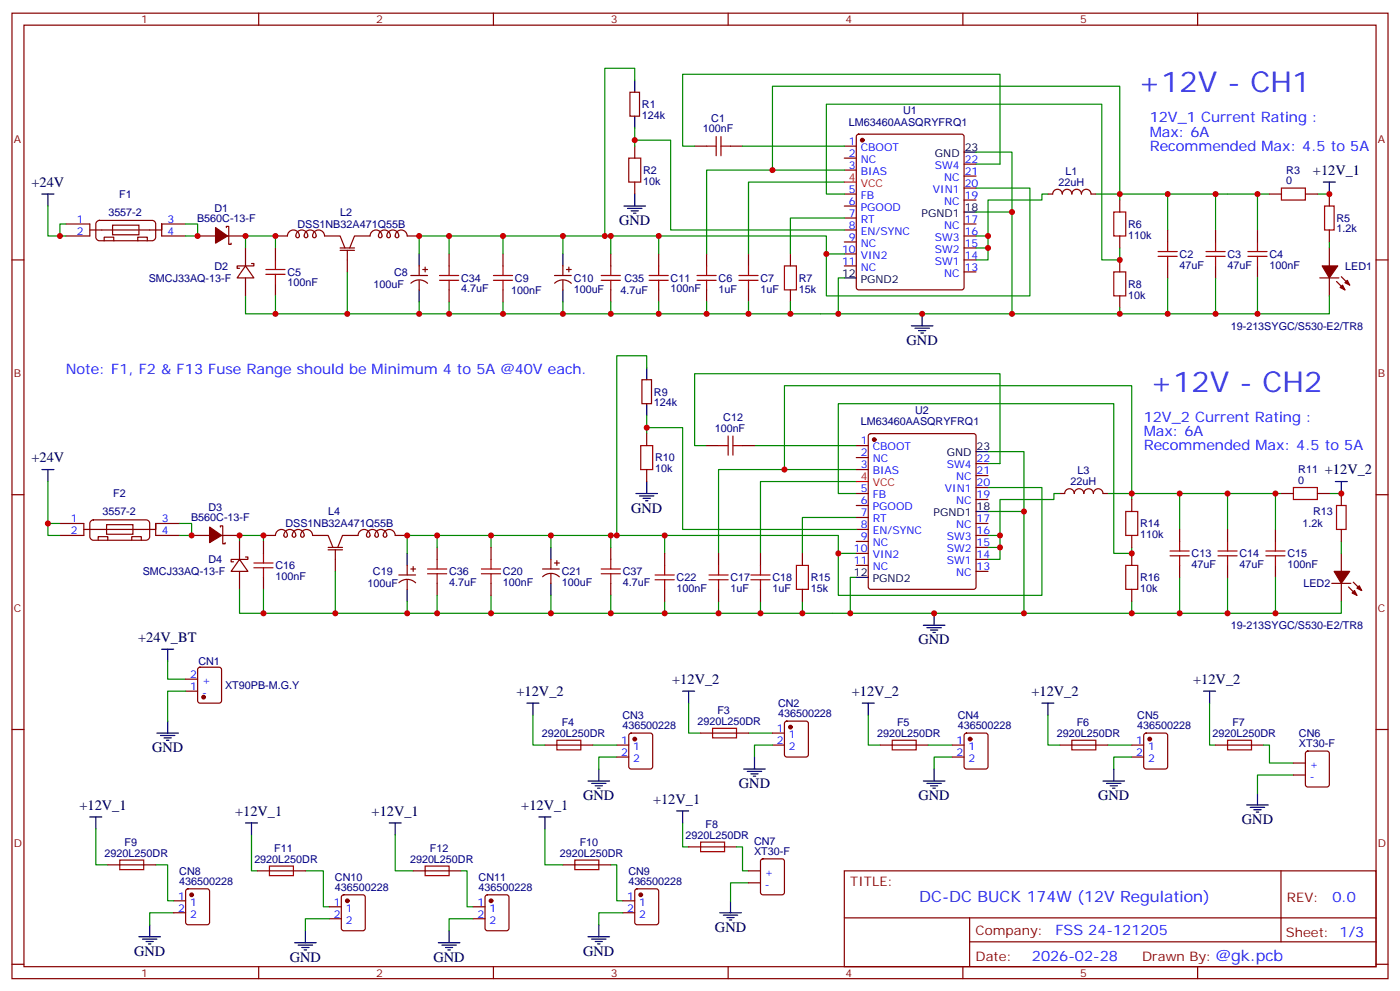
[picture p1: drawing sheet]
<svg xmlns="http://www.w3.org/2000/svg" width="412mm" height="292mm" viewBox="0 0 412 292" stroke-linecap="round" stroke-linejoin="round" font-family="sans-serif">
<g fill="none" stroke="#870000" stroke-width=".35">
<path d="M3.5 3.9h405.4v284.3h-405.4zM7.1 7.4h398.2v277.3h-398.2zM76.2 3.9v3.5M145.3 3.9v3.5M214.5 3.9v3.5M283.6 3.9v3.5M352.8 3.9v3.5M185.6 27.2h2.8v7h-2.8zM252.5 39.7l.4-.2h30.4l.5 .2 .2 .5v44.5l-.2 .5-.5 .2h-30.4l-.5-.3-.2-.4v-44.5zM187 43v3.6M187 53.6v3.6M204.6 43h3.5"/>
<path d="M215.2 43h3.5M248.7 43h3.5M248.7 46.6h3.5M248.7 50.1h3.5M248.7 57.2h3.5M284 58.9h3.5M284 55.4h3.5M284 51.9h3.5M284 48.3h3.5M308.7 57.2l1.4-.1a1.41 1.41 0 0 1 1.4-1.4 1.41 1.41 0 0 1 1.4 1.5 1.41 1.41 0 0 1 1.4-1.5 1.41 1.41 0 0 1 1.4 1.5 1.41 1.41 0 0 1 1.4-1.5 1.41 1.41 0 0 1 1.5 1.5 1.41 1.41 0 0 1 1.4-1.5 1.41 1.41 0 0 1 1.4 1.5h1.4M329.8 58.9v3.5M373.9 57.2h3.6"/>
<path d="M384.5 57.2h3.6M391.6 57.2v3.5M3.5 76.6h3.6M19.4 66h7.1v3.5h-7.1M26.5 67.7h21.1v-1.7v3.5h7.1M28.5 65.3l.8-.4 15.8 .1 .6 .3 .2 .7-.1 4.2-.4 .5-.6 .2-15.9-.1-.5-.4-.2-.5v-3.9zM30.7 70.9v-1h2.8v1M33.2 66.3h7.7v2.8h-7.7zM40.6 70.9v-1h2.8v1M47.6 66h7.1M58.2 69.5h5.3M66.7 67v-.3h.7v5.3h.7v-.4"/>
<path d="M67 69.5h5.3M72.3 78.3l2.5 3.5h-5zM72.3 73v5.3M74.1 77.6h.7v.7h-5v.7h.8M81.1 69.5h3.6a1.74 1.74 0 0 1 1.8-1.8 1.74 1.74 0 0 1 1.6 2.1 .53 .53 0 0 1-.6 .2 .53 .53 0 0 1-.4-.5 1.74 1.74 0 0 1 1.9-1.8 1.74 1.74 0 0 1 1.6 2.1 .53 .53 0 0 1-.6 .2 .53 .53 0 0 1-.4-.5 1.74 1.74 0 0 1 1.9-1.8 1.74 1.74 0 0 1 1.6 2.1 .53 .53 0 0 1-.6 .2 .53 .53 0 0 1-.4-.5 1.76 1.76 0 0 1 1.7-1.8 1.76 1.76 0 0 1 1.8 1.8h4.6l1.4 3.5M81.1 73v3.6M100.2 73h4.2M100.2 73.7h4.2M102.3 73.7v6.4M123.5 69.5h-3.6a1.74 1.74 0 0 0-1.8-1.8 1.74 1.74 0 0 0-1.6 2.1 .53 .53 0 0 0 .6 .2 .53 .53 0 0 0 .4-.5 1.74 1.74 0 0 0-1.9-1.8 1.74 1.74 0 0 0-1.6 2.1 .53 .53 0 0 0 .6 .2 .53 .53 0 0 0 .4-.5 1.74 1.74 0 0 0-1.9-1.8 1.74 1.74 0 0 0-1.6 2.1 .53 .53 0 0 0 .6 .2 .53 .53 0 0 0 .4-.5 1.76 1.76 0 0 0-1.7-1.8 1.76 1.76 0 0 0-1.8 1.8h-4.6l-1.4 3.5M123.5 78.3v2.8M124.5 79.4h1.4"/>
<path d="M125.2 78.7v1.4M132.3 74.8v3.5M148.2 74.8v3.5M165.8 78.3v2.8M166.9 79.4h1.4M167.6 78.7v1.4M179.9 74.8v3.5M194 74.8v3.5M208.1 74.8v3.5M220.5 74.8v3.5M232.8 74.8v3.5M248.7 60.7h3.5"/>
<path d="M248.7 64.2h3.5M248.7 67.7h3.5M248.7 71.3h3.5M248.7 74.8h3.5M248.7 78.3h3.5M284 76.6h3.5M284 73h3.5M284 69.5h3.5M284 66h3.5M329.8 69.5v3.5M329.8 76.6v3.5M344 67.7v3.6"/>
<path d="M344 78.3v3.5M358.1 67.7v3.6M358.1 78.3v3.5M370.4 67.7v3.6M370.4 78.3v3.5M391.6 67.7v3.6M391.6 73v5.3M405.3 76.6h3.6M72.3 81.8v5.3M81.1 83.6v3.5M121 81.1h4.9M121 83.4a3.5 3.5 0 0 1 5 0"/>
<path d="M123.5 82.6v2.8M132.3 85.4v3.5M148.2 85.4v3.5M163.3 81.1h5M163.4 83.4a3.5 3.5 0 0 1 4.9 0M165.8 82.6v2.8M179.9 85.4v3.5M194 85.4v3.5M208.1 85.4v3.5M220.5 85.4v3.5M232.8 85.4v3.5M284 80.1h3.5"/>
<path d="M329.8 87.1v3.6M388.8 81.8h5.6M391.6 81.8v5.3M393.7 82.9l2.5 2.5M395.1 81.5l2.5 2.5M189.1 111.8h2.8v7.1h-2.8zM190.5 127.7v3.5M190.5 138.3v3.5M208.1 131.2h3.6M218.7 131.2h3.5M252.2 131.2h3.6M252.2 134.8h3.6"/>
<path d="M252.2 138.3h3.6M256 127.9l.5-.2h30.3l.5 .2 .2 .5v44.5l-.2 .5-.5 .2h-30.3l-.5-.3-.2-.4v-44.5zM287.5 136.5h3.5M3.5 145.7h3.6M17.6 154.2h7.1v3.5h-7.1M24.7 155.9h21.2v-1.7v3.5h7M26.7 153.5l.8-.4 15.9 .1 .5 .3 .2 .7-.1 4.2-.4 .5-.6 .2-15.8-.1-.5-.4-.2-.6v-3.8zM28.9 159.1v-1.1h2.8v1.1M31.4 154.5h7.8v2.8h-7.8zM38.8 159.1v-1.1h2.8v1.1M45.9 154.2h7M56.4 157.7h5.3"/>
<path d="M64.9 155.2v-.3h.7v5.3h.7v-.4M65.3 157.7h5.3M70.6 159.5v5.2M77.6 157.7h3.5a1.74 1.74 0 0 1 1.9-1.8 1.74 1.74 0 0 1 1.6 2.1 .53 .53 0 0 1-.6 .2 .53 .53 0 0 1-.4-.5 1.74 1.74 0 0 1 1.9-1.8 1.74 1.74 0 0 1 1.6 2.1 .53 .53 0 0 1-.6 .2 .53 .53 0 0 1-.4-.5 1.74 1.74 0 0 1 1.9-1.8 1.74 1.74 0 0 1 1.5 2.1 .53 .53 0 0 1-.6 .2 .53 .53 0 0 1-.4-.5 1.76 1.76 0 0 1 1.8-1.8 1.76 1.76 0 0 1 1.8 1.8h4.6l1.4 3.5M77.6 159.5v3.5M119.9 157.7h-3.5a1.74 1.74 0 0 0-1.9-1.8 1.74 1.74 0 0 0-1.5 2.1 .53 .53 0 0 0 .6 .2 .53 .53 0 0 0 .3-.5 1.74 1.74 0 0 0-1.8-1.8 1.74 1.74 0 0 0-1.6 2.1 .53 .53 0 0 0 .6 .2 .53 .53 0 0 0 .4-.5 1.74 1.74 0 0 0-1.9-1.8 1.74 1.74 0 0 0-1.6 2.1 .53 .53 0 0 0 .6 .2 .53 .53 0 0 0 .4-.5 1.76 1.76 0 0 0-1.8-1.8 1.76 1.76 0 0 0-1.7 1.8h-4.6l-1.4 3.5M252.2 145.3h3.6M252.2 148.9h3.6M252.2 152.4h3.6M252.2 155.9h3.6M252.2 159.5h3.6M287.5 157.7h3.5"/>
<path d="M287.5 154.2h3.5M287.5 147.1h3.5M287.5 143.6h3.5M287.5 140.1h3.5M312.2 145.3h1.4a1.41 1.41 0 0 1 1.4-1.4 1.41 1.41 0 0 1 1.4 1.5 1.41 1.41 0 0 1 1.5-1.5 1.41 1.41 0 0 1 1.4 1.5 1.41 1.41 0 0 1 1.4-1.5 1.41 1.41 0 0 1 1.4 1.5 1.41 1.41 0 0 1 1.4-1.5 1.41 1.41 0 0 1 1.4 1.5l1.4-.1M333.4 147.1v3.5M333.4 157.7v3.5M347.5 155.9v3.6M361.6 155.9v3.6M375.7 155.9v3.6M377.5 145.3h3.5M388.1 145.3h3.5"/>
<path d="M395.1 145.3v3.6M395.1 155.9v3.6M405.3 145.7h3.6M70.6 164.7l2.4 3.6h-4.9zM70.6 168.3v5.3M72.3 164h.7v.7h-4.9v.8h.7M77.6 170v3.6M96.7 161.2h4.2M96.7 161.9h4.2M98.8 161.9v6.4M117.5 169.3h4.9M117.5 171.6a3.5 3.5 0 0 1 4.9 0"/>
<path d="M119.9 166.5v2.8M119.9 170.7v2.9M121 167.6h1.4M121.7 166.9v1.4M128.8 161.2v3.5M128.8 171.8v3.5M144.6 161.2v3.5M144.6 171.8v3.5M159.8 167.6h4.9M159.8 169.8a3.5 3.5 0 0 1 5 .1M162.3 164.7v2.9M162.3 169v2.8"/>
<path d="M163.3 165.8h1.4M164 165.1v1.4M179.9 161.2v3.5M179.9 171.8v3.5M195.8 163v3.5M195.8 173.6v3.5M211.7 163v3.5M211.7 173.6v3.5M224 163v3.5M224 173.6v3.5M236.4 163v3.5M236.4 173.6v3.5"/>
<path d="M252.2 163h3.6M252.2 166.5h3.6M287.5 168.3h3.5M287.5 164.7h3.5M287.5 161.2h3.5M333.4 163v3.5M333.4 173.6v3.5M347.5 166.5v3.5M361.6 166.5v3.5M375.7 166.5v3.5M392.3 171.8h5.6M395.1 163v5.3"/>
<path d="M395.1 171.8v5.3M397.2 172.9l2.5 2.4M398.6 171.4l2.5 2.5M58.4 196.7l.5-.2h5.7l.6 .4 .1 9.5-.5 .6-5.9 .1-.6-.5-.1-9.4zM3.5 214.8h3.6M54.7 203.6h3.5M54.7 200h3.5M160.5 219.4h14.1M181.7 219.4h3.5M185.4 216.1l.5-.2h5.7l.6 .4 .1 9.5-.5 .6-5.9 .1-.6-.5-.1-9.4zM206.4 215.9h14.1M227.5 219.4h3.6"/>
<path d="M227.5 215.9h3.6M231.3 212.6l.5-.2h5.6l.7 .4v9.4l-.4 .7-5.9 .1-.7-.5v-9.4zM259.3 219.4h14.1M280.5 219.4h3.5M284.2 216.1l.5-.2h5.6l.7 .4v9.5l-.4 .6-5.9 .1-.7-.5v-9.4zM312.2 219.4h14.1M333.4 219.4h3.5M337.1 216.1l.5-.2h5.7l.6 .4 .1 9.5-.5 .6-5.9 .1-.6-.5-.1-9.4zM358.1 219.4h14.1M405.3 214.8h3.6M181.7 223h3.5M280.5 223h3.5"/>
<path d="M333.4 223h3.5M381 224.7h3.5M381 228.2h3.5M384.8 221.4l.4-.2h5.7l.6 .4 .1 9.5-.5 .6-5.9 .1-.6-.5-.1-9.4zM31.7 254.7h14.2M75.8 256.5h14.2M121.7 256.5h14.1M165.8 254.7h14.1M202.8 249.4h14.2M220.5 256.5h3.5M220.5 260h3.5M224.2 253.1l.5-.2h5.7l.6 .5 .1 9.4-.5 .7h-5.9l-.6-.4-.1-9.5z"/>
<path d="M248.7 256.5h156.6v28.2h-156.6zM377.3 256.5v20.9M51.2 265.3h3.5M51.2 268.8h3.5M54.9 262l.5-.2h5.6l.7 .4v9.4l-.4 .7h-5.9l-.7-.4v-9.4zM97 267.1h3.5M97 270.6h3.5M100.8 263.7l.4-.2h5.7l.6 .5 .1 9.4-.5 .7h-5.9l-.6-.5-.1-9.4zM139.3 267.1h3.6M139.3 270.6h3.6M143.1 263.7l.5-.2h5.6l.7 .5v9.4l-.4 .7h-5.9l-.7-.5v-9.4zM183.4 265.3h3.6"/>
<path d="M183.4 268.8h3.6M187.2 262l.5-.2h5.6l.7 .4v9.4l-.4 .7h-5.9l-.7-.4v-9.4zM248.7 270.3h156.5M285.6 277.4h119.6M285.6 270.3v14.1M3.5 284h3.6M76.2 284.7v3.5M145.3 284.7v3.5M214.5 284.7v3.5M283.6 284.7v3.5M352.8 284.7v3.5M405.3 284h3.6"/>
</g>
<g fill="#870000" stroke="#870000" stroke-width=".35">
<path d="M63.5 67l3.5 2.5-3.5 2.1z"/>
<path d="M61.7 155.2l3.6 2.5-3.6 2.1z"/>
<path d="M395.5 84l.7 1.4-1.4-.7z"/>
<path d="M396.2 83.3l.7-.7 .7 1.4z"/>
<path d="M389.5 78.3h4.6l-2.5 3.5z"/>
<path d="M398.3 174.6l.7-.7 .7 1.4z"/>
<path d="M399.7 173.2l.7-.7 .7 1.4z"/>
<path d="M393 168.3h4.6l-2.5 3.5z"/>
<circle cx="254" cy="41.3" r=".53"/>
<circle cx="257.5" cy="129.5" r=".53"/>
<circle cx="56.4" cy="263.5" r=".53"/>
<circle cx="187" cy="217.7" r=".53"/>
<circle cx="102.3" cy="265.3" r=".53"/>
<circle cx="144.6" cy="265.3" r=".53"/>
<circle cx="188.7" cy="263.5" r=".53"/>
<circle cx="232.8" cy="214.1" r=".53"/>
<circle cx="285.7" cy="217.7" r=".53"/>
<circle cx="338.7" cy="217.7" r=".53"/>
<circle cx="60" cy="205.3" r=".53"/>
</g>
<path d="M248.7 53.6h3.5M252.2 141.8h3.6" fill="none" stroke="#f00" stroke-width=".35"/>
<g fill="none" stroke="#000" stroke-width=".35">
<path d="M187 23.6v3.6M187 34.2v3.5M12.3 57.2h3.6M14.1 57.2v3.5M187 57.2v3.5M284 44.8h3.5M389.8 53.6h3.5M391.6 53.6v3.6M123.5 74.8v3.5M165.8 74.8v3.5M183.8 60.7h6.3M184.9 61.4h4.2"/>
<path d="M185.9 62.1h2.1M186.6 62.8h.7M284 62.4h3.5M123.5 85.4v3.5M165.8 85.4v3.5M248.7 81.8h3.5M268.5 96h6.3M269.5 96.7h4.3M270.6 97.4h2.1M271.3 98.1h.7M271.6 92.4v3.6M190.5 108.3v3.5"/>
<path d="M190.5 118.9v3.5M12.3 138.3h3.6M14.1 138.3v3.5M287.5 133h3.5M187.3 145.3h6.4M188.4 146.1h4.2M189.4 146.8h2.2M190.1 147.5h.8M190.5 141.8v3.5M287.5 150.6h3.5M393.3 141.8h3.6M395.1 141.8v3.5"/>
<path d="M119.9 163v3.5M119.9 173.6v3.5M162.3 161.2v3.5M162.3 171.8v3.5M252.2 170h3.6M47.6 191.2h3.6M49.4 191.2v3.5M272 184.2h6.3M273 184.9h4.3M274.1 185.6h2.1M274.8 186.3h.7M275.2 180.6v3.6"/>
<path d="M46.2 215.9h6.4M47.3 216.6h4.2M48.3 217.3h2.1M49 218h.7M49.4 212.4v3.5M155.2 207.1h3.5M157 207.1v3.5M201.1 203.6h3.5M202.8 203.6v3.5M254 207.1h3.5M255.8 207.1v3.5M306.9 207.1h3.5"/>
<path d="M308.7 207.1v3.5M354.5 203.6h3.6M356.3 203.6v3.5M173.2 230h6.4M174.3 230.7h4.2M175.3 231.4h2.1M176 232.1h.7M176.4 226.5v3.5M199.3 238.8h3.5M201.1 238.8v3.6M219.1 226.5h6.3M220.1 227.2h4.3"/>
<path d="M221.2 227.9h2.1M221.9 228.6h.7M222.2 223v3.5M272 230h6.3M273 230.7h4.3M274.1 231.4h2.1M274.8 232.1h.7M275.2 226.5v3.5M324.9 230h6.4M326 230.7h4.2M327 231.4h2.1M327.7 232.1h.7"/>
<path d="M328.1 226.5v3.5M367.2 237.1h6.4M368.3 237.8h4.2M369.4 238.5h2.1M370.1 239.2h.7M370.4 233.5v3.6M26.5 240.6h3.5M28.2 240.6v3.5M72.3 242.4h3.5M74.1 242.4v3.5M114.7 242.4h3.5M116.4 242.4v3.5"/>
<path d="M158.7 240.6h3.6M160.5 240.6v3.5M40.9 275.9h6.4M42 276.6h4.2M43 277.3h2.2M43.7 278h.7M44.1 272.3v3.6M86.8 277.6h6.3M87.8 278.3h4.3M88.9 279h2.1M89.6 279.8h.7M90 274.1v3.5"/>
<path d="M129.1 277.6h6.4M130.2 278.3h4.2M131.2 279h2.1M131.9 279.8h.7M132.3 274.1v3.5M173.2 275.9h6.4M174.3 276.6h4.2M175.3 277.3h2.1M176 278h.7M176.4 272.3v3.6M212 268.8h6.4M213.1 269.5h4.2"/>
<path d="M214.1 270.2h2.2M214.8 270.9h.7M215.2 265.3v3.5"/>
</g>
<g fill="none" stroke="#a10000" stroke-width=".35">
<path d="M185.2 46.6h3.5v7h-3.5zM208.1 43h2.9M211 40.2v5.7M212.4 43h2.8M212.4 40.2v5.7M377.5 55.4h7v3.5h-7zM78.3 79.4h5.7M81.1 76.6v2.8M132.3 78.3v2.8M148.2 78.3v2.8M179.9 78.3v2.8M194 78.3v2.8"/>
<path d="M208.1 78.3v2.8M220.5 78.3v2.8M231.1 78.3h3.5v7.1h-3.5zM328.1 62.4h3.5v7.1h-3.5zM341.1 75.5h5.7M341.1 74.1h5.7M344 71.3v2.8M344 75.5v2.8M355.2 75.5h5.7M355.2 74.1h5.7M358.1 71.3v2.8M358.1 75.5v2.8"/>
<path d="M367.6 75.5h5.6M367.6 74.1h5.6M370.4 71.3v2.8M370.4 75.5v2.8M390.2 60.7h2.8v7h-2.8zM78.3 80.8h5.7M81.1 80.8v2.8M129.5 81.1h5.6M129.5 82.6h5.6M132.3 82.6v2.8M145.3 81.1h5.7M145.3 82.6h5.7"/>
<path d="M148.2 82.6v2.8M177.1 81.1h5.6M177.1 82.6h5.6M179.9 82.6v2.8M191.2 81.1h5.6M191.2 82.6h5.6M194 82.6v2.8M205.3 81.1h5.7M205.3 82.6h5.7M208.1 82.6v2.8M217.7 81.1h5.6M217.7 82.6h5.6"/>
<path d="M220.5 82.6v2.8M328.1 80.1h3.5v7h-3.5zM188.7 131.2h3.6v7.1h-3.6zM211.7 131.2h2.8M214.5 128.4v5.7M215.9 131.2h2.8M215.9 128.4v5.7M331.6 150.6h3.5v7.1h-3.5zM347.5 159.5v2.8M361.6 159.5v2.8M375.7 159.5v2.8M381 143.6h7.1v3.5h-7.1z"/>
<path d="M393.7 148.9h2.8v7h-2.8zM74.8 167.2h5.6M74.8 165.8h5.6M77.6 163v2.8M77.6 167.2v2.8M125.9 169h5.7M125.9 167.6h5.7M128.8 164.7v2.9M128.8 169v2.8M141.8 169h5.7M141.8 167.6h5.7M144.6 164.7v2.9"/>
<path d="M144.6 169v2.8M177.1 169h5.6M177.1 167.6h5.6M179.9 164.7v2.9M179.9 169v2.8M193 170.7h5.6M193 169.3h5.6M195.8 166.5v2.8M195.8 170.7v2.9M208.8 170.7h5.7M208.8 169.3h5.7M211.7 166.5v2.8"/>
<path d="M211.7 170.7v2.9M221.2 170.7h5.6M221.2 169.3h5.6M224 166.5v2.8M224 170.7v2.9M234.6 166.5h3.5v7.1h-3.5zM331.6 166.5h3.5v7.1h-3.5zM344.7 163.7h5.6M344.7 162.3h5.6M347.5 163.7v2.8M358.8 163.7h5.6M358.8 162.3h5.6"/>
<path d="M361.6 163.7v2.8M372.9 163.7h5.6M372.9 162.3h5.6M375.7 163.7v2.8M164 218h7.1v2.8h-7.1zM209.9 214.5h7.1v2.8h-7.1zM262.8 218h7.1v2.8h-7.1zM315.7 218h7.1v2.8h-7.1zM361.6 218h7.1v2.8h-7.1zM35.3 253.3h7v2.8h-7zM79.4 255.1h7v2.8h-7zM125.2 255.1h7.1v2.8h-7.1z"/>
<path d="M169.3 253.3h7.1v2.8h-7.1zM206.4 248h7v2.8h-7z"/>
</g>
<g fill="none" stroke="#008700" stroke-width=".35">
<path d="M187 23.6v-3.5h-8.8v49.4M187 37.7v5.3M187 41.3h10.6v26.4h51.1M204.6 43h-3.5v-21.1h93.5v26.4h-7.1M218.7 43h30M227.5 50.1h-19.4v24.7M248.7 53.6h-28.2v21.2M248.7 50.1h-21.2v-24.7h102.3v31.8h-7M248.7 57.2h-5.3v-26.5h81.2v45.9h5.2v-3.6M287.5 44.8h10.6v17.6M287.5 55.4h15.9v31.7h-60v-12.3M308.7 57.2h-1.8v1.7h-15.9v10.6"/>
<path d="M344 57.2h-14.2v1.7M358.1 57.2v10.5M370.4 57.2h3.5M388.1 57.2h3.5M14.1 60.7v8.8h5.3M19.4 66h-1.8v3.5M54.7 66h3.5v3.5h-3.5M72.3 73v-3.5h8.8v3.5M132.3 69.5v5.3M148.2 69.5h-24.7v5.3M165.8 69.5h-17.6v5.3M179.9 69.5v5.3"/>
<path d="M194 74.8v-5.3h49.4v5.3h5.3M194 69.5h-28.2v5.3M248.7 64.2h-15.9v10.6M287.5 62.4h10.6v30h-65.3v-3.5M287.5 73h3.5v3.6h-3.5M287.5 69.5h3.5v3.5M344 67.7v-10.5h26.4v10.5M391.6 71.3v1.7M72.3 87.1v5.3h51.2M81.1 87.1v5.3M102.3 80.1v12.3M123.5 88.9v3.5h24.7"/>
<path d="M132.3 88.9v3.5M148.2 88.9v3.5h17.6M165.8 88.9v3.5h28.2M179.9 88.9v3.5M194 88.9v3.5h14.1M208.1 88.9v3.5h24.7M220.5 88.9v3.5M248.7 81.8h-1.8v10.6M329.8 90.7v1.7h-31.7M329.8 92.4h14.2M344 81.8v10.6h14.1M358.1 81.8v10.6h33.5v-5.3"/>
<path d="M370.4 81.8v10.6M190.5 108.3v-3.5h-8.8v52.9M190.5 125.9h10.6v30h51.1M190.5 122.4v5.3M208.1 131.2h-3.5v-21.1h90v26.4h-3.6M222.2 131.2h30M231.1 138.3h-19.4v24.7M252.2 138.3h-21.1v-24.7h102.3v31.7h-7.1M291 133h10.6v17.6M14.1 141.8v15.9h3.5M14.1 154.2h3.5M52.9 154.2h3.5v3.5h-3.5"/>
<path d="M70.6 159.5v-1.8h7v1.8M128.8 157.7v3.5M144.6 157.7h-24.7v5.3M162.3 157.7h-17.7v3.5M179.9 157.7v3.5M195.8 157.7h-33.5v3.5M252.2 145.3h-5.3v-26.4h81.2v44.1h5.3v-1.8M252.2 141.8h-28.2v21.2M252.2 152.4h-15.8v10.6M291 143.6h15.9v31.7h-60v-12.3M291 150.6h10.6v30h-65.2v-3.5M291 157.7h3.6v3.5"/>
<path d="M312.2 145.3h-1.8v1.8h-15.8v10.6M347.5 155.9v-10.6h28.2v10.6M347.5 145.3h-14.1v1.8M361.6 145.3v10.6M375.7 145.3h1.8M391.6 145.3h3.5M395.1 159.5v3.5M70.6 173.6v7h49.3M77.6 173.6v7M98.8 168.3v12.3M119.9 177.1v3.5h24.7M128.8 175.3v5.3"/>
<path d="M144.6 175.3v5.3h17.7M162.3 175.3v5.3h33.5M179.9 175.3v5.3M195.8 177.1v3.5h15.9M195.8 163v-5.3h51.1v5.3h5.3M211.7 177.1v3.5h12.3M224 177.1v3.5h12.4M252.2 170h-1.7v10.6M291 161.2h3.6v3.5h-3.6M333.4 177.1v3.5h-31.8M347.5 170v10.6h14.1M361.6 170v10.6h33.5v-3.5"/>
<path d="M375.7 170v10.6M49.4 194.7v5.3h5.3M333.4 180.6h14.1M54.7 203.6h-5.3v8.8M157 210.6v8.8h3.5M174.6 219.4h7.1M202.8 207.1v8.8h3.6M220.5 215.9h7M227.5 219.4h-5.3v3.6M255.8 210.6v8.8h3.5M273.4 219.4h7.1M308.7 210.6v8.8h3.5"/>
<path d="M326.3 219.4h7.1M356.3 207.1v12.3h1.8M372.2 219.4h1.7v5.3h7.1M181.7 223h-5.3v3.5M280.5 223h-5.3v3.5M333.4 223h-5.3v3.5M381 228.2h-10.6v5.3M28.2 244.1v10.6h3.5M45.9 254.7h3.5v10.6h1.8M74.1 245.9v10.6h1.7M90 256.5h5.2v10.6h1.8M116.4 245.9v10.6h5.3"/>
<path d="M135.8 256.5h1.8v10.6h1.7M160.5 244.1v10.6h5.3M179.9 254.7h1.8v10.6h1.7M201.1 242.4v7h1.7M217 249.4h1.7v7.1h1.8M220.5 260h-5.3v5.3M51.2 268.8h-7.1v3.5M97 270.6h-7v3.5M139.3 270.6h-7v3.5M183.4 268.8h-7v3.5"/>
</g>
<g fill="#c00">
<circle cx="246.9" cy="92.4" r=".88"/>
<circle cx="298.1" cy="62.4" r=".88"/>
<circle cx="227.5" cy="50.1" r=".88"/>
<circle cx="329.8" cy="57.1" r=".88"/>
<circle cx="298.1" cy="92.4" r=".88"/>
<circle cx="165.8" cy="69.5" r=".88"/>
<circle cx="243.4" cy="74.8" r=".88"/>
<circle cx="246.9" cy="163" r=".88"/>
<circle cx="144.6" cy="180.6" r=".88"/>
<circle cx="162.3" cy="180.6" r=".88"/>
<circle cx="195.8" cy="180.6" r=".88"/>
<circle cx="211.7" cy="180.6" r=".88"/>
<circle cx="144.6" cy="157.7" r=".88"/>
<circle cx="162.3" cy="157.7" r=".88"/>
<circle cx="195.8" cy="157.7" r=".88"/>
<circle cx="333.4" cy="145.3" r=".88"/>
<circle cx="231.1" cy="138.3" r=".88"/>
<circle cx="224" cy="180.6" r=".88"/>
<circle cx="250.5" cy="180.6" r=".88"/>
<circle cx="77.6" cy="180.6" r=".88"/>
<circle cx="17.6" cy="69.5" r=".88"/>
<circle cx="56.4" cy="157.7" r=".88"/>
<circle cx="271.6" cy="92.4" r=".88"/>
<circle cx="275.2" cy="180.6" r=".88"/>
<circle cx="178.2" cy="69.5" r=".88"/>
<circle cx="187" cy="41.3" r=".88"/>
<circle cx="190.5" cy="125.9" r=".88"/>
<circle cx="181.7" cy="157.7" r=".88"/>
<circle cx="375.7" cy="180.6" r=".88"/>
<circle cx="370.4" cy="92.4" r=".88"/>
<circle cx="329.8" cy="76.6" r=".88"/>
<circle cx="344" cy="57.1" r=".88"/>
<circle cx="358.1" cy="57.1" r=".88"/>
<circle cx="329.8" cy="92.4" r=".88"/>
<circle cx="344" cy="92.4" r=".88"/>
<circle cx="358.1" cy="92.4" r=".88"/>
<circle cx="301.6" cy="150.6" r=".88"/>
<circle cx="301.6" cy="180.6" r=".88"/>
<circle cx="333.4" cy="163" r=".88"/>
<circle cx="361.6" cy="145.3" r=".88"/>
<circle cx="361.6" cy="180.6" r=".88"/>
<circle cx="347.5" cy="180.6" r=".88"/>
<circle cx="333.4" cy="180.6" r=".88"/>
<circle cx="347.5" cy="145.3" r=".88"/>
<circle cx="370.4" cy="57.1" r=".88"/>
<circle cx="375.7" cy="145.3" r=".88"/>
<circle cx="291" cy="73" r=".88"/>
<circle cx="291" cy="69.5" r=".88"/>
<circle cx="294.6" cy="161.2" r=".88"/>
<circle cx="294.6" cy="157.7" r=".88"/>
<circle cx="123.5" cy="92.4" r=".88"/>
<circle cx="119.9" cy="180.6" r=".88"/>
<circle cx="98.8" cy="180.6" r=".88"/>
<circle cx="391.6" cy="57.1" r=".88"/>
<circle cx="395.1" cy="145.3" r=".88"/>
<circle cx="102.3" cy="92.4" r=".88"/>
<circle cx="132.3" cy="69.5" r=".88"/>
<circle cx="132.3" cy="92.4" r=".88"/>
<circle cx="58.2" cy="69.5" r=".88"/>
<circle cx="81.1" cy="92.4" r=".88"/>
<circle cx="72.3" cy="69.5" r=".88"/>
<circle cx="123.5" cy="69.5" r=".88"/>
<circle cx="81.1" cy="69.5" r=".88"/>
<circle cx="179.9" cy="69.5" r=".88"/>
<circle cx="179.9" cy="92.4" r=".88"/>
<circle cx="232.8" cy="92.4" r=".88"/>
<circle cx="220.5" cy="92.4" r=".88"/>
<circle cx="208.1" cy="92.4" r=".88"/>
<circle cx="194" cy="92.4" r=".88"/>
<circle cx="194" cy="69.5" r=".88"/>
<circle cx="165.8" cy="92.4" r=".88"/>
<circle cx="148.2" cy="92.4" r=".88"/>
<circle cx="148.2" cy="69.5" r=".88"/>
<circle cx="14.1" cy="154.2" r=".88"/>
<circle cx="70.6" cy="157.7" r=".88"/>
<circle cx="119.9" cy="157.7" r=".88"/>
<circle cx="77.6" cy="157.7" r=".88"/>
<circle cx="236.4" cy="180.6" r=".88"/>
<circle cx="128.8" cy="157.7" r=".88"/>
<circle cx="128.8" cy="180.6" r=".88"/>
<circle cx="179.9" cy="157.7" r=".88"/>
<circle cx="179.9" cy="180.6" r=".88"/>
</g>
<g font-size="8.5" fill="#00f">
<text x="335.1" y="27.2">+12V - CH1</text>
<text x="338.7" y="115.4">+12V - CH2</text>
</g>
<g font-size="4.6" fill="#00f">
<text x="270.8" y="265.5">DC-DC BUCK 174W (12V Regulation)</text>
<text x="358.1" y="282.9">@gk.pcb</text>
</g>
<g font-size="4.2" fill="#00f">
<text x="338.7" y="36">12V_1 Current Rating :</text>
<text x="338.7" y="40.2">Max: 6A</text>
<text x="338.7" y="44.5">Recommended Max: 4.5 to 5A</text>
<text x="19.4" y="110.1">Note: F1, F2 &amp; F13 Fuse Range should be Minimum 4 to 5A @40V each.</text>
<text x="336.9" y="124.2">12V_2 Current Rating :</text>
<text x="336.9" y="128.4">Max: 6A</text>
<text x="336.9" y="132.6">Recommended Max: 4.5 to 5A</text>
<text x="392.5" y="265.7">0.0</text>
<text x="310.9" y="275.3">FSS 24-121205</text>
<text x="304" y="283.1">2026-02-28</text>
</g>
<g font-size="4.2">
<text x="386.7" y="51.5">+12V_1</text>
<text x="9.3" y="55.1">+24V</text>
<text x="182.4" y="66.3">GND</text>
<text x="267.1" y="101.6">GND</text>
<text x="9.3" y="136.2">+24V</text>
<text x="390.3" y="139.7">+12V_2</text>
<text x="185.9" y="151">GND</text>
<text x="40.7" y="189.1">+24V_BT</text>
<text x="270.6" y="189.8">GND</text>
<text x="198" y="201.5">+12V_2</text>
<text x="351.5" y="201.5">+12V_2</text>
<text x="152.1" y="205">+12V_2</text>
<text x="250.9" y="205">+12V_2</text>
<text x="303.8" y="205">+12V_2</text>
<text x="44.8" y="221.5">GND</text>
<text x="217.7" y="232.1">GND</text>
<text x="23.4" y="238.5">+12V_1</text>
<text x="153.6" y="238.5">+12V_1</text>
<text x="171.8" y="235.7">GND</text>
<text x="192.4" y="236.7">+12V_1</text>
<text x="270.6" y="235.7">GND</text>
<text x="323.5" y="235.7">GND</text>
<text x="69.2" y="240.3">+12V_1</text>
<text x="109.5" y="240.2">+12V_1</text>
<text x="365.8" y="242.7">GND</text>
<text x="210.6" y="274.5">GND</text>
<text x="39.5" y="281.5">GND</text>
<text x="171.8" y="281.5">GND</text>
<text x="85.4" y="283.3">GND</text>
<text x="127.7" y="283.3">GND</text>
</g>
<g font-size="3.9" fill="#800">
<text x="250.5" y="261.1">TITLE:</text>
<text x="379.1" y="265.7">REV:</text>
<text x="287.4" y="275.3">Company:</text>
<text x="378.7" y="275.9">Sheet: 1/3</text>
<text x="287.4" y="282.9">Date:</text>
<text x="336.4" y="283">Drawn By:</text>
</g>
<g font-size="3.2" fill="#800">
<text x="41.6" y="6.9">1</text>
<text x="110.8" y="6.9">2</text>
<text x="179.9" y="6.9">3</text>
<text x="249.1" y="6.9">4</text>
<text x="318.2" y="6.9">5</text>
<text x="4.1" y="42">A</text>
<text x="405.9" y="42">A</text>
<text x="4.1" y="111.1">B</text>
<text x="405.9" y="111.1">B</text>
<text x="4.1" y="180.3">C</text>
<text x="405.9" y="180.3">C</text>
<text x="4.1" y="249.4">D</text>
<text x="405.9" y="249.4">D</text>
<text x="41.6" y="287.7">1</text>
<text x="110.8" y="287.7">2</text>
<text x="179.9" y="287.7">3</text>
<text x="249.1" y="287.7">4</text>
<text x="318.2" y="287.7">5</text>
</g>
<g font-size="3.2" fill="#000080">
<text x="189.1" y="35">124k</text>
<text x="189.1" y="31.8">R1</text>
<text x="209.5" y="35.9">C1</text>
<text x="266" y="33.6">U1</text>
<text x="207" y="38.9">100nF</text>
<text x="250" y="37.1">LM63460AASQRYFRQ1</text>
<text x="189.4" y="51.2">R2</text>
<text x="313.9" y="51.5">L1</text>
<text x="378.9" y="51.2">R3</text>
<text x="35.1" y="58.3">F1</text>
<text x="189.4" y="54.4">10k</text>
<text x="311.8" y="54.8">22uH</text>
<text x="378.9" y="54.3">0</text>
<text x="31.9" y="63.6">3557-2</text>
<text x="58.1" y="65.4">B560C-13-F</text>
<text x="63.2" y="62.4">D1</text>
<text x="100.2" y="63.5">L2</text>
<text x="393.7" y="65.4">R5</text>
<text x="87.6" y="67.1">DSS1NB32A471Q55B</text>
<text x="332.3" y="70.3">110k</text>
<text x="332.3" y="67.1">R6</text>
<text x="393.7" y="68.5">1.2k</text>
<text x="347.5" y="75.9">C2</text>
<text x="361.6" y="75.9">C3</text>
<text x="373.9" y="75.9">C4</text>
<text x="43.8" y="83">SMCJ33AQ-13-F</text>
<text x="63.2" y="79.5">D2</text>
<text x="84.7" y="81.2">C5</text>
<text x="116.1" y="81.2">C8</text>
<text x="135.8" y="83">C34</text>
<text x="151.7" y="83">C9</text>
<text x="169" y="83">C10</text>
<text x="184" y="83">C35</text>
<text x="197.6" y="83">C11</text>
<text x="211.7" y="83">C6</text>
<text x="224" y="83">C7</text>
<text x="235.3" y="83">R7</text>
<text x="347.5" y="79.1">47uF</text>
<text x="361.6" y="79.1">47uF</text>
<text x="373.9" y="79.1">100nF</text>
<text x="396.3" y="79.5">LED1</text>
<text x="84.7" y="84.4">100nF</text>
<text x="110" y="84.8">100uF</text>
<text x="135.8" y="86.1">4.7uF</text>
<text x="150.6" y="86.5">100nF</text>
<text x="169" y="86.2">100uF</text>
<text x="182.8" y="86.5">4.7uF</text>
<text x="197.6" y="86.1">100nF</text>
<text x="211.7" y="86.1">1uF</text>
<text x="224" y="86.1">1uF</text>
<text x="235.3" y="86.1">15k</text>
<text x="332.3" y="87.9">10k</text>
<text x="332.3" y="84.7">R8</text>
<text x="362.5" y="97.1">19-213SYGC/S530-E2/TR8</text>
<text x="192.6" y="119.7">124k</text>
<text x="192.6" y="116.5">R9</text>
<text x="213.1" y="124.1">C12</text>
<text x="253.6" y="125.3">LM63460AASQRYFRQ1</text>
<text x="269.5" y="121.8">U2</text>
<text x="210.5" y="127.1">100nF</text>
<text x="193" y="135.9">R10</text>
<text x="193" y="139.1">10k</text>
<text x="315.3" y="142.9">22uH</text>
<text x="317.4" y="139.7">L3</text>
<text x="382.4" y="142.5">0</text>
<text x="382.4" y="139.4">R11</text>
<text x="33.4" y="146.5">F2</text>
<text x="30.2" y="151.8">3557-2</text>
<text x="56.3" y="153.6">B560C-13-F</text>
<text x="61.4" y="150.6">D3</text>
<text x="84.1" y="155.3">DSS1NB32A471Q55B</text>
<text x="96.7" y="151.7">L4</text>
<text x="335.8" y="155.3">R14</text>
<text x="383.7" y="155.3">1.2k</text>
<text x="386.8" y="151.8">R13</text>
<text x="335.8" y="158.5">110k</text>
<text x="61.4" y="165.9">D4</text>
<text x="81.1" y="167.7">C16</text>
<text x="351" y="167.3">47uF</text>
<text x="351" y="164.1">C13</text>
<text x="365.1" y="167.3">47uF</text>
<text x="365.1" y="164.1">C14</text>
<text x="379.2" y="167.3">100nF</text>
<text x="379.2" y="164.1">C15</text>
<text x="42.1" y="169.4">SMCJ33AQ-13-F</text>
<text x="81.1" y="170.8">100nF</text>
<text x="108.2" y="172.9">100uF</text>
<text x="109.9" y="169.4">C19</text>
<text x="132.3" y="172.6">4.7uF</text>
<text x="132.3" y="169.4">C36</text>
<text x="148.2" y="172.6">100nF</text>
<text x="148.2" y="169.4">C20</text>
<text x="165.5" y="172.6">100uF</text>
<text x="165.5" y="169.4">C21</text>
<text x="183.4" y="172.6">4.7uF</text>
<text x="183.4" y="169.4">C37</text>
<text x="199.3" y="171.2">C22</text>
<text x="215.2" y="171.2">C17</text>
<text x="227.5" y="171.2">C18</text>
<text x="238.8" y="171.2">R15</text>
<text x="335.8" y="171.2">R16</text>
<text x="383.9" y="172.9">LED2</text>
<text x="199.3" y="174.3">100nF</text>
<text x="215.2" y="174.3">1uF</text>
<text x="227.5" y="174.3">1uF</text>
<text x="238.8" y="174.3">15k</text>
<text x="335.8" y="174.3">10k</text>
<text x="362.5" y="185.3">19-213SYGC/S530-E2/TR8</text>
<text x="58.4" y="195.8">CN1</text>
<text x="66.3" y="202.9">XT90PB-M.G.Y</text>
<text x="229.2" y="208.2">CN2</text>
<text x="165.5" y="213.8">F4</text>
<text x="183.3" y="214.8">436500228</text>
<text x="183.3" y="211.7">CN3</text>
<text x="205.4" y="213.5">2920L250DR</text>
<text x="211.3" y="210.3">F3</text>
<text x="229.2" y="211.3">436500228</text>
<text x="264.2" y="213.8">F5</text>
<text x="282.1" y="214.8">436500228</text>
<text x="282.1" y="211.7">CN4</text>
<text x="317.2" y="213.8">F6</text>
<text x="335" y="214.8">436500228</text>
<text x="335" y="211.7">CN5</text>
<text x="363" y="213.8">F7</text>
<text x="159.6" y="217">2920L250DR</text>
<text x="258.4" y="217">2920L250DR</text>
<text x="311.3" y="217">2920L250DR</text>
<text x="357.1" y="217">2920L250DR</text>
<text x="382.6" y="220.1">XT30-F</text>
<text x="382.6" y="217">CN6</text>
<text x="207.8" y="243.8">F8</text>
<text x="36.7" y="249.1">F9</text>
<text x="80.8" y="250.9">F11</text>
<text x="126.7" y="250.9">F12</text>
<text x="170.8" y="249.1">F10</text>
<text x="201.9" y="247">2920L250DR</text>
<text x="222.1" y="251.9">XT30-F</text>
<text x="222.1" y="248.8">CN7</text>
<text x="30.8" y="252.3">2920L250DR</text>
<text x="52.8" y="257.6">CN8</text>
<text x="74.9" y="254.1">2920L250DR</text>
<text x="120.8" y="254.1">2920L250DR</text>
<text x="164.9" y="252.3">2920L250DR</text>
<text x="185.1" y="257.6">CN9</text>
<text x="52.8" y="260.7">436500228</text>
<text x="98.7" y="262.4">436500228</text>
<text x="98.7" y="259.3">CN10</text>
<text x="141" y="262.4">436500228</text>
<text x="141" y="259.3">CN11</text>
<text x="185.1" y="260.7">436500228</text>
</g>
<g font-size="3.2" fill="#00f">
<text x="250" y="42.7">1</text>
<text x="250" y="46.2">2</text>
<text x="253.5" y="44.5">CBOOT</text>
<text x="253.5" y="48">NC</text>
<text x="284.2" y="48">22</text>
<text x="250" y="49.7">3</text>
<text x="253.5" y="51.5">BIAS</text>
<text x="275.4" y="49.7">SW4</text>
<text x="278.1" y="53.3">NC</text>
<text x="284.2" y="51.5">21</text>
<text x="250" y="56.8">5</text>
<text x="253.5" y="58.6">FB</text>
<text x="274.8" y="56.8">VIN1</text>
<text x="284.2" y="58.6">19</text>
<text x="284.2" y="55">20</text>
<text x="22.7" y="65.6">1</text>
<text x="49.4" y="65.6">3</text>
<text x="250" y="60.3">6</text>
<text x="250" y="63.9">7</text>
<text x="253.5" y="62.1">PGOOD</text>
<text x="253.5" y="65.6">RT</text>
<text x="278.1" y="60.3">NC</text>
<text x="284.2" y="65.6">17</text>
<text x="22.7" y="69.1">2</text>
<text x="49.4" y="69.1">4</text>
<text x="250" y="67.4">8</text>
<text x="250" y="70.9">9</text>
<text x="253.5" y="69.1">EN/SYNC</text>
<text x="275.4" y="70.9">SW3</text>
<text x="278.1" y="67.4">NC</text>
<text x="284.2" y="69.1">16</text>
<text x="248" y="74.4">10</text>
<text x="248" y="78">11</text>
<text x="253.5" y="72.7">NC</text>
<text x="253.5" y="76.2">VIN2</text>
<text x="275.4" y="78">SW1</text>
<text x="275.4" y="74.4">SW2</text>
<text x="284.2" y="76.2">14</text>
<text x="284.2" y="72.7">15</text>
<text x="253.5" y="79.7">NC</text>
<text x="278.1" y="81.5">NC</text>
<text x="284.2" y="79.7">13</text>
<text x="253.6" y="130.9">1</text>
<text x="253.6" y="134.4">2</text>
<text x="253.6" y="137.9">3</text>
<text x="257.1" y="132.6">CBOOT</text>
<text x="257.1" y="136.2">NC</text>
<text x="278.9" y="137.9">SW4</text>
<text x="287.7" y="136.2">22</text>
<text x="257.1" y="139.7">BIAS</text>
<text x="281.6" y="141.5">NC</text>
<text x="287.7" y="143.2">20</text>
<text x="287.7" y="139.7">21</text>
<text x="253.6" y="145">5</text>
<text x="253.6" y="148.5">6</text>
<text x="257.1" y="146.8">FB</text>
<text x="278.3" y="145">VIN1</text>
<text x="281.6" y="148.5">NC</text>
<text x="287.7" y="146.8">19</text>
<text x="20.9" y="153.8">1</text>
<text x="47.6" y="153.8">3</text>
<text x="253.6" y="152">7</text>
<text x="253.6" y="155.6">8</text>
<text x="257.1" y="150.3">PGOOD</text>
<text x="257.1" y="153.8">RT</text>
<text x="281.6" y="155.6">NC</text>
<text x="287.7" y="153.8">17</text>
<text x="20.9" y="157.3">2</text>
<text x="47.6" y="157.3">4</text>
<text x="253.6" y="159.1">9</text>
<text x="257.1" y="157.3">EN/SYNC</text>
<text x="257.1" y="160.9">NC</text>
<text x="278.9" y="159.1">SW3</text>
<text x="287.7" y="160.9">15</text>
<text x="287.7" y="157.3">16</text>
<text x="251.6" y="162.6">10</text>
<text x="251.6" y="166.2">11</text>
<text x="257.1" y="164.4">VIN2</text>
<text x="257.1" y="167.9">NC</text>
<text x="278.9" y="166.2">SW1</text>
<text x="278.9" y="162.6">SW2</text>
<text x="287.7" y="167.9">13</text>
<text x="287.7" y="164.4">14</text>
<text x="281.6" y="169.7">NC</text>
<text x="56" y="203.2">1</text>
<text x="56" y="199.7">2</text>
<text x="59.5" y="201.4">+</text>
<text x="59.5" y="205">-</text>
<text x="228.9" y="215.5">1</text>
<text x="183" y="219.1">1</text>
<text x="186.5" y="220.8">1</text>
<text x="228.9" y="219.1">2</text>
<text x="232.4" y="217.3">1</text>
<text x="232.4" y="220.8">2</text>
<text x="281.8" y="219.1">1</text>
<text x="285.3" y="220.8">1</text>
<text x="334.7" y="219.1">1</text>
<text x="338.2" y="220.8">1</text>
<text x="183" y="222.6">2</text>
<text x="186.5" y="224.4">2</text>
<text x="281.8" y="222.6">2</text>
<text x="285.3" y="224.4">2</text>
<text x="334.7" y="222.6">2</text>
<text x="338.2" y="224.4">2</text>
<text x="385.8" y="226.1">+</text>
<text x="385.8" y="229.7">-</text>
<text x="225.3" y="257.9">+</text>
<text x="225.3" y="261.4">-</text>
<text x="52.5" y="264.9">1</text>
<text x="52.5" y="268.5">2</text>
<text x="56" y="266.7">1</text>
<text x="98.4" y="266.7">1</text>
<text x="101.8" y="268.5">1</text>
<text x="140.7" y="266.7">1</text>
<text x="144.2" y="268.5">1</text>
<text x="184.8" y="264.9">1</text>
<text x="184.8" y="268.5">2</text>
<text x="188.3" y="266.7">1</text>
<text x="56" y="270.2">2</text>
<text x="98.4" y="270.2">2</text>
<text x="101.8" y="272">2</text>
<text x="140.7" y="270.2">2</text>
<text x="144.2" y="272">2</text>
<text x="188.3" y="270.2">2</text>
</g>
<g font-size="3.2">
<text x="275.4" y="46.2">GND</text>
<text x="284.2" y="44.5">23</text>
<text x="271.5" y="63.9">PGND1</text>
<text x="284.2" y="62.1">18</text>
<text x="248" y="81.5">12</text>
<text x="253.5" y="83.3">PGND2</text>
<text x="278.9" y="134.4">GND</text>
<text x="287.7" y="132.6">23</text>
<text x="275" y="152">PGND1</text>
<text x="287.7" y="150.3">18</text>
<text x="251.6" y="169.7">12</text>
<text x="257.1" y="171.4">PGND2</text>
</g>
<g font-size="3.2" fill="#f00">
<text x="250" y="53.3">4</text>
<text x="253.5" y="55">VCC</text>
<text x="253.6" y="141.5">4</text>
<text x="257.1" y="143.2">VCC</text>
</g>
</svg>
